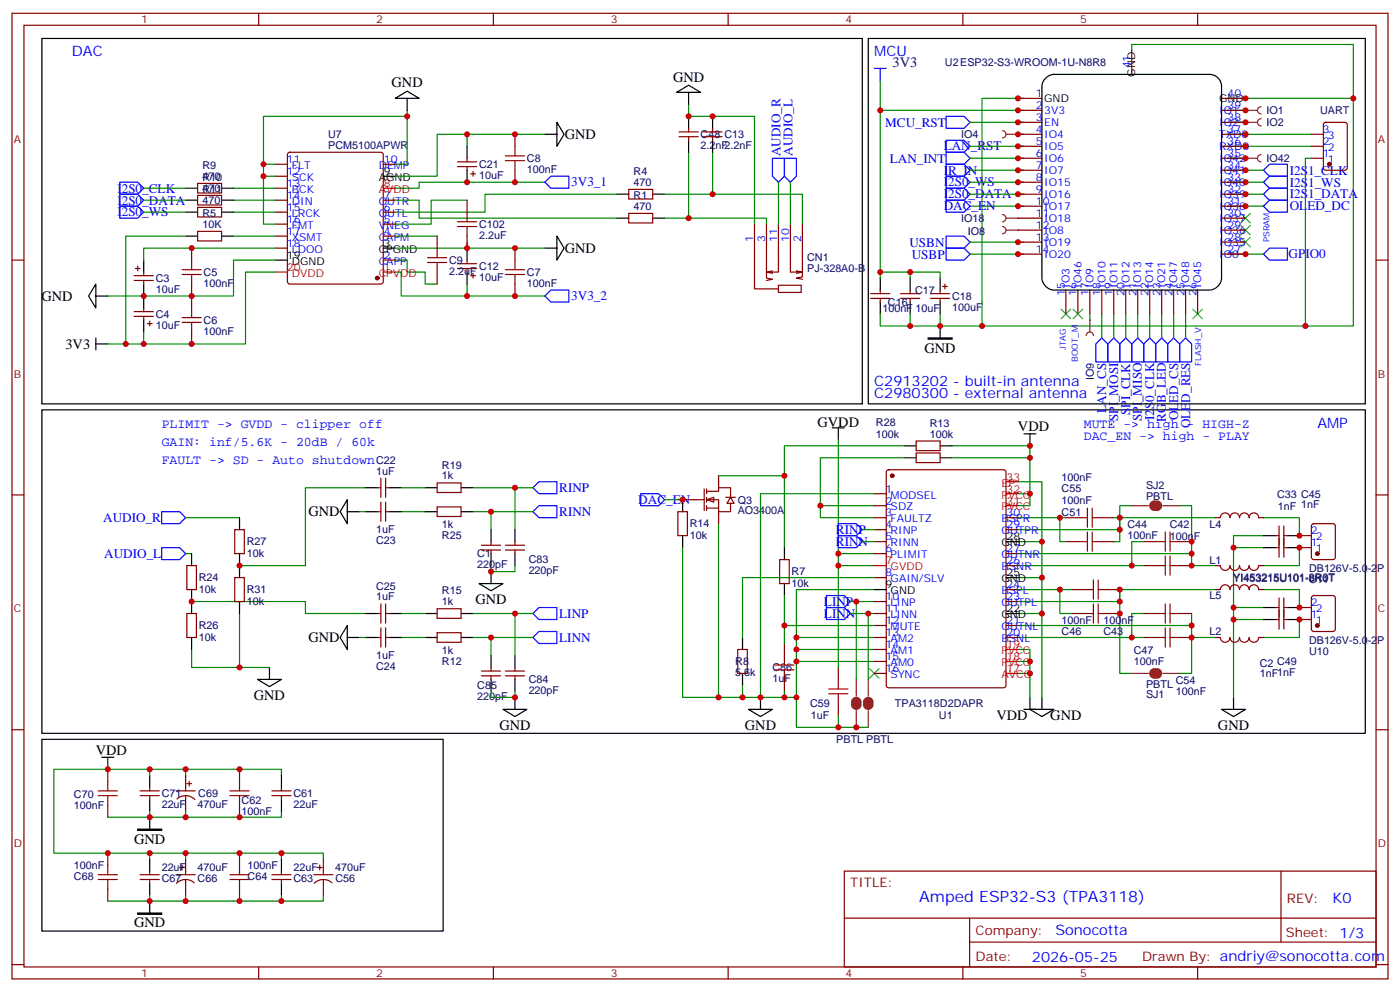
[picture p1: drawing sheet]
<svg xmlns="http://www.w3.org/2000/svg" width="412mm" height="292mm" viewBox="0 0 412 292" stroke-linecap="round" stroke-linejoin="round" font-family="sans-serif">
<g fill="none" stroke="#870000" stroke-width=".35">
<path d="M3.5 3.9h405.4v284.4h-405.4zM7.1 7.4h398.2v277.3h-398.2zM76.2 3.9v3.5M145.3 3.9v3.5M214.5 3.9v3.5M283.6 3.9v3.5M352.8 3.9v3.5M151.7 39.5v3.6M200 38.8h5.7M202.8 37.8v1M207.1 38.8h5.6M209.9 37.8v1"/>
<path d="M58.2 54h7.1v2.8h-7.1zM58.2 57.5h7.1v2.9h-7.1zM81.1 58.9h3.6M81.1 48.4h3.6M81.1 51.9h3.6M81.1 55.4h3.6M84.9 45l.5-.2h26.8l.5 .2 .2 .5v37.4l-.2 .5-.5 .2h-26.8l-.5-.2-.2-.5v-37.4zM112.9 58.9h3.5M112.9 48.4h3.5M134.8 49.1h5.6M134.8 47.7h5.6M137.6 46.6v1.1"/>
<path d="M137.6 49.1v1M137.6 58.9v3.6M138.6 51.2h1.5M139.3 50.5v1.4M151.7 50.1v3.6M185.2 55.8h7.1v2.8h-7.1zM200 40.3h5.7M202.8 40.3v1M207.1 40.3h5.6M209.9 40.3v1M3.5 76.6h3.6M39.9 79.1h1.4"/>
<path d="M40.6 78.4v1.4M56.4 73.1v3.5M58.2 61.1h7.1v2.8h-7.1zM81.1 69.5h3.6M81.1 66h3.6M81.1 62.5h3.6M81.1 73.1h3.6M112.9 76.6h3.5M112.9 69.5h3.5M112.9 66h3.5M112.9 62.5h3.5M128.8 69.5v3.6"/>
<path d="M134.8 79.1h5.6M134.8 77.6h5.6M137.6 69.5v3.6M137.6 76.6v1M137.6 79.1v1M151.7 73.1v3.5M185.2 62.8h7.1v2.9h-7.1zM222.2 66v19.1h7.1M225.8 66v15.9l1.7 .3-1.7 .4M227.5 79.8l-1.7 .3M229.3 66v14.1h-3.5l1.7 .4M232.8 66v14.1h3.6l-1.8-.3"/>
<path d="M236.4 66v15.5l-1.8 .4 1.8 .3M405.3 76.6h3.6M39.5 93.2h5.7M39.5 91.8h5.7M39.5 81.2h5.7M39.5 82.6h5.7M42.3 80.1v1.1M42.3 82.6v1M42.3 90.7v1.1M42.3 93.2v1M43.4 95.3h1.4M44.1 94.6v1.4"/>
<path d="M56.4 83.6v7.1M56.4 97.8v3.5M128.8 80.1v3.5M138.6 81.2h1.5M139.3 80.5v1.4M151.7 83.6v3.6M229.3 84h6.7v2.1h-6.7zM236.4 80.1l-1.8 .4M256.5 86.5h5.6M256.5 87.9h5.6M259.3 85.4v1.1M259.3 87.9v1"/>
<path d="M265.3 86.5h5.6M265.3 87.9h5.6M268.1 85.4v1.1M268.1 87.9v1M274.1 86.5h5.7M274.1 87.9h5.7M276.9 85.4v1.1M276.9 87.9v1M277.6 84.3h1.4M278.3 83.6v1.5M269.9 133.4h7v2.8h-7zM3.5 145.7h3.6"/>
<path d="M314 152.4h3.5M314 159.5h3.5M324.6 152.4h3.5M324.6 159.5h3.5M336.9 159.5h3.5M347.5 159.5h3.5M358.1 152.4h1.4a1.41 1.41 0 0 1 1.4-1.4 1.41 1.41 0 0 1 1.4 1.4 1.41 1.41 0 0 1 1.4-1.4 1.41 1.41 0 0 1 1.4 1.4 1.41 1.41 0 0 1 1.4-1.4 1.41 1.41 0 0 1 1.4 1.4 1.41 1.41 0 0 1 1.5-1.4 1.41 1.41 0 0 1 1.4 1.4h1.4M375.7 157.7h1.1M376.8 154.9v9.2M378.2 154.9v9.2M378.2 157.7h1M382.8 157.7h3.5"/>
<path d="M386.5 154.4l.5-.2h5.6l.7 .4v9.5l-.4 .6-5.9 .1-.7-.5v-9.4zM405.3 145.7h3.6M315.7 173.6h3.6M326.3 173.6h3.5M336.9 166.5h3.5M347.5 166.5h3.5M358.1 173.6h1.4a1.41 1.41 0 0 1 1.4-1.4 1.41 1.41 0 0 1 1.4 1.4 1.41 1.41 0 0 1 1.4-1.4 1.41 1.41 0 0 1 1.4 1.4 1.41 1.41 0 0 1 1.4-1.4 1.41 1.41 0 0 1 1.4 1.4 1.41 1.41 0 0 1 1.5-1.4 1.41 1.41 0 0 1 1.4 1.4h1.4M362.3 166.5a1.41 1.41 0 0 1-1.4 1.5 1.41 1.41 0 0 1-1.4-1.4l-1.4-.1M365.1 166.5a1.41 1.41 0 0 1-1.4 1.5 1.41 1.41 0 0 1-1.4-1.4M367.9 166.5a1.41 1.41 0 0 1-1.4 1.5 1.41 1.41 0 0 1-1.4-1.4M370.8 166.5a1.41 1.41 0 0 1-1.4 1.5 1.41 1.41 0 0 1-1.5-1.4M370.8 166.5h1.4"/>
<path d="M375.7 178.9h1.1M375.7 161.3h1.1M376.8 176.1v9.1M378.2 176.1v9.1M378.2 178.9h1M378.2 161.3h1M382.8 178.9h3.5M382.8 161.3h3.5M386.5 175.6l.5-.2h5.6l.7 .4v9.4l-.4 .7h-5.9l-.7-.4v-9.4zM246.9 196.5v3.6M315.7 180.7h3.6M326.3 180.7h3.5"/>
<path d="M336.9 187.7h3.5M336.9 180.7h3.5M347.5 187.7h3.5M347.5 180.7h3.5M358.1 187.7h1.4a1.41 1.41 0 0 0 1.4 1.4 1.41 1.41 0 0 0 1.4-1.4 1.41 1.41 0 0 0 1.4 1.4 1.41 1.41 0 0 0 1.4-1.4 1.41 1.41 0 0 0 1.4 1.4 1.41 1.41 0 0 0 1.4-1.4 1.41 1.41 0 0 0 1.5 1.4 1.41 1.41 0 0 0 1.4-1.4h1.4M375.7 182.4h1.1M378.2 182.4h1M382.8 182.4h3.5M3.5 214.9h3.6M246.9 207.1v3.5M405.3 214.9h3.6M31.7 226.5v3.5"/>
<path d="M31.7 237.1v3.5M41.3 234.3h5.6M41.3 232.9h5.6M44.1 231.8v1.1M44.1 234.3v1M51.9 232.9h5.6M52.1 235.2a3.8 3.8 0 0 1 5.3 .2M54.7 228.3v4.6M54.7 234.3v4.6M55 230.8h1.4M55.7 230v1.5M70.6 226.5v3.5"/>
<path d="M70.6 237.1v3.5M80.1 234.3h5.6M80.1 232.9h5.6M82.9 231.8v1.1M82.9 234.3v1M31.7 251.2v3.5M41.3 257.6h5.6M41.3 259h5.6M44.1 256.5v1.1M44.1 259v1M51.9 257.6h5.6M52.9 255.4h1.4"/>
<path d="M53.6 254.7v1.5M54.7 253v4.6M54.7 259v4.6M57.2 259.9a3.8 3.8 0 0 0-5.2 .2M70.6 251.2v3.5M80.1 257.6h5.6M80.1 259h5.6M82.9 256.5v1.1M82.9 259v1M92.4 257.6h5.7M93.5 255.4h1.4M94.2 254.7v1.5"/>
<path d="M95.2 253v4.6M95.2 259v4.6M97.8 259.9a3.8 3.8 0 0 0-5.3 .2M248.7 256.5h156.6v28.2h-156.6zM377.3 256.5v20.9M31.7 261.8v3.5M70.6 261.8v3.5M248.7 270.4h156.5M285.6 277.4h119.6M285.6 270.4v14.1M3.5 284h3.6M76.2 284.7v3.6"/>
<path d="M145.3 284.7v3.6M214.5 284.7v3.6M283.6 284.7v3.6M352.8 284.7v3.6M405.3 284h3.6"/>
</g>
<g fill="none" stroke="#000" stroke-width=".35">
<path d="M12.3 11.3h241.7v107.6h-241.7zM116.4 29l3.5-2.2 3.6 2.2zM119.9 29v3.5M160.5 39.5h3.5M164 36l2.2 3.5-2.2 3.6zM199.3 27.2l3.5-2.1 3.6 2.1zM202.8 27.2v3.5M202.8 34.3v3.5M209.9 34.3v3.5M54.7 55.4h3.5M54.7 58.9h3.5M65.3 55.4h3.5"/>
<path d="M65.3 58.9h3.5M112.9 51.9h3.5M137.6 43.1v3.5M137.6 50.1v3.6M181.7 57.2h3.5M192.3 57.2h3.5M202.8 41.3v3.5M209.9 41.3v3.5M42.3 76.6v3.5M54.7 62.5h3.5M65.3 62.5h3.5M81.1 76.6h3.6"/>
<path d="M112.9 73.1h3.5M137.6 73.1v3.5M160.5 73.1h3.5M164 69.5l2.2 3.6-2.2 3.5zM181.7 64.2h3.5M192.3 64.2h3.5M28.2 83.6v7.1l-2.1-3.5zM28.2 99.5v3.5M28.2 87.2h3.5M42.3 83.6v7.1M42.3 94.2v3.6M137.6 80.1v3.5"/>
<path d="M259.3 81.9v3.5M259.3 88.9v3.6M268.1 81.9v3.5M268.1 88.9v3.6M276.9 81.9v3.5M276.9 88.9v3.6M28.2 101.3h3.5M12.3 120.7h389.9v95.2h-389.9zM245.2 126h3.5M246.9 126v3.5M266.3 134.8h3.6M276.9 134.8h3.6"/>
<path d="M301.6 127.7h3.6M303.4 127.7v3.6M372.2 157.7h3.5M379.2 157.7h3.6M372.2 178.9h3.5M372.2 161.3h3.5M379.2 178.9h3.6M379.2 161.3h3.6M372.2 182.4h3.5M379.2 182.4h3.6M12.3 217.7h118.2v56.4h-118.2zM220.5 208.9h7l-3.5 2.1z"/>
<path d="M224 205.4v3.5M301.6 208.9h3.6M303.4 208.9h7l-3.5 2.1zM303.4 205.4v3.5M306.9 205.4v3.5M359.8 208.9h7.1l-3.5 2.1zM363.4 205.4v3.5M30 223h3.5M31.7 223v3.5M44.1 228.3v3.5M44.1 235.3v3.6M82.9 228.3v3.5"/>
<path d="M82.9 235.3v3.6M44.1 240.6v3.6M44.1 253v3.5M82.9 253v3.5M44.1 260v3.6M44.1 265.3v3.6M82.9 260v3.6"/>
</g>
<g fill="none" stroke="#008700" stroke-width=".35">
<path d="M119.9 34.3h-42.3v14.1h3.5M119.9 32.5v15.9h-3.5M137.6 39.5v3.6M160.5 39.5h-31.7v12.4h-12.4M202.8 30.7v3.6h19.4v31.7M42.3 55.4h12.4M42.3 58.9h12.4M68.8 55.4h12.3M68.8 58.9h12.3M77.6 48.4v17.6h3.5M77.6 51.9h3.5M116.4 58.9h7.1v5.3h58.2"/>
<path d="M137.6 58.9h-10.6v7.1h-10.6M160.5 53.7h-37v1.7h-7.1M181.7 57.2h-38.8v5.3h-26.5M202.8 44.8v19.4h-7M209.9 57.2h26.5v8.8M209.9 44.8v12.4h-14.1M229.3 53.7v12.3M232.8 53.7v12.3M42.3 62.5h12.4M68.8 62.5h12.3M81.1 76.6h-12.3v10.6h-37.1M81.1 73.1h-38.8v3.5"/>
<path d="M116.4 76.6h3.5v3.5h5.3v3.5h3.6M116.4 73.1h44.1M116.4 69.5h12.4M137.6 71.3v1.8M202.8 64.2h23v1.8M42.3 97.8v3.5M81.1 80.1h-8.8v21.2h-40.6M116.4 80.1h1.8v7.1h42.3M137.6 83.6v3.6M246.9 129.5v37h10.6M266.3 134.8h-24.6v17.6h15.8M280.5 131.3h22.9v17.6h-3.5"/>
<path d="M280.5 134.8h22.9M211.7 154.2v51.2h22.9v8.8h21.2M241.7 148.9h15.8M299.9 152.4h12.3v7.1h1.8M299.9 159.5h7v10.6M299.9 145.4h3.5M312.2 152.4h1.8M328.1 152.4h1.7M333.4 148.9h-3.6v7.1h-29.9M336.9 159.5h-3.5v7h-33.5M347.5 148.9h3.5v17.6h7.1M358.1 152.4h-28.3v7.1h-1.7"/>
<path d="M372.2 157.7h-8.8v3.6h8.8M372.2 152.4h10.6v5.3M246.9 166.5v30M246.9 163h10.6M257.5 177.1h-5.3v23M257.5 173.6h-22.9v31.8M299.9 163h51.1M299.9 173.6h12.3v7.1h3.5M299.9 170.1h7v10.6M312.2 173.6h3.5M329.8 173.6v3.5h-29.9M333.4 166.5h3.5"/>
<path d="M358.1 173.6h-28.3v24.7h3.6M363.4 161.3v17.6M372.2 178.9h-8.8v3.5h8.8M372.2 173.6h10.6v5.3M382.8 161.3v5.2h-10.6M234.6 194.8h22.9M234.6 191.2h22.9M234.6 187.7h22.9M257.5 180.7h-1.7v19.4M299.9 184.2h51.1M299.9 191.2h3.5v14.2M299.9 180.7h7v24.7"/>
<path d="M299.9 194.8h3.5M299.9 198.3h3.5M333.4 187.7h3.5M336.9 180.7h-3.5v7h-33.5M351 187.7v10.6h-3.5M351 184.2v3.5h7.1M351 180.7v3.5M363.4 182.4v23M382.8 182.4v5.3h-10.6M246.9 210.6v3.6M44.1 226.5v1.8M44.1 238.9v1.7"/>
<path d="M54.7 226.5h28.2v1.8M54.7 228.3v-1.8h-38.8v24.7h28.2v1.8M54.7 238.9v1.7h-23M82.9 238.9v1.7h-28.2M44.1 251.2h10.6v1.8M54.7 251.2h28.2v1.8M82.9 251.2h12.3v1.8M44.1 263.6v1.7h-12.4M54.7 263.6v1.7h-10.6M82.9 263.6v1.7h-28.2M95.2 263.6v1.7h-12.3"/>
</g>
<g fill="#870000" stroke="#870000" stroke-width=".35">
<circle cx="111.1" cy="81.9" r=".53"/>
<circle cx="388.1" cy="184.2" r=".53"/>
<circle cx="388.1" cy="163" r=".53"/>
</g>
<path d="M112.9 55.4h3.5M81.1 80.1h3.6M112.9 80.1h3.5" fill="none" stroke="#f00" stroke-width=".35"/>
<g fill="none" stroke="#a10000" stroke-width=".35">
<path d="M148.9 47.3h5.6M148.9 45.9h5.6M151.7 43.1v2.8M151.7 47.3v2.8M53.6 79.4h5.7M56.4 76.6v2.8M125.9 75.9h5.7M125.9 77.3h5.7M128.8 73.1v2.8M128.8 77.3v2.8M134.8 65.3h5.6M134.8 66.7h5.6"/>
<path d="M137.6 62.5v2.8M137.6 66.7v2.8M148.9 79.4h5.6M151.7 76.6v2.8M53.6 80.8h5.7M53.6 94.9h5.7M53.6 93.5h5.7M56.4 80.8v2.8M56.4 90.7v2.8M56.4 94.9v2.9M148.9 80.8h5.6M151.7 80.8v2.8"/>
<path d="M317.5 152.4h2.8M317.5 159.5h2.8M320.3 149.6v5.7M320.3 156.7v5.6M321.7 152.4h2.9M321.7 149.6v5.7M321.7 156.7v5.6M321.7 159.5h2.9M340.4 159.5h2.9M343.3 156.7v5.6M344.7 156.7v5.6M344.7 159.5h2.8"/>
<path d="M319.3 173.6h2.8M322.1 170.8v5.6M322.1 177.8v5.7M323.5 173.6h2.8M323.5 170.8v5.6M323.5 177.8v5.7M340.4 166.5h2.9M343.3 163.7v5.7M343.3 177.8v5.7M344.7 163.7v5.7M344.7 177.8v5.7M344.7 166.5h2.8"/>
<path d="M319.3 180.7h2.8M323.5 180.7h2.8M340.4 187.7h2.9M340.4 180.7h2.9M343.3 184.9v5.6M344.7 187.7h2.8M344.7 184.9v5.6M344.7 180.7h2.8M244.1 202.9h5.7M244.1 204.3h5.7M246.9 200.1v2.8M246.9 204.3v2.8"/>
<path d="M28.9 234.3h5.7M28.9 232.9h5.7M31.7 230v2.9M31.7 234.3v2.8M67.7 234.3h5.7M67.7 232.9h5.7M70.6 230v2.9M70.6 234.3v2.8M28.9 257.6h5.7M28.9 259h5.7M31.7 254.7v2.9M31.7 259v2.8"/>
<path d="M67.7 257.6h5.7M67.7 259h5.7M70.6 254.7v2.9M70.6 259v2.8"/>
</g>
<path d="M35.3 53.7h5.3l1.7 1.7-1.7 1.8h-5.3zM35.3 57.2h5.3l1.7 1.7-1.7 1.8h-5.3zM160.5 53.7l1.8-1.8h5.3v3.5h-5.3zM227.5 46.6h3.6v5.3l-1.8 1.8-1.8-1.8zM231.1 46.6h3.5v5.3l-1.8 1.8-1.7-1.8zM35.3 60.7h5.3l1.7 1.8-1.7 1.7h-5.3zM160.5 87.2l1.8-1.8h5.3v3.5h-5.3zM188.7 145.4h5.3l1.8 1.7-1.8 1.8h-5.3z" fill="none" stroke="#00f" stroke-width=".35"/>
<path d="M340.1 148.2a.71 .71 0 0 0-.7 .7 .71 .71 0 0 0 .7 .7M340.8 148.2a.71 .71 0 0 1 .7 .7 .71 .71 0 0 1-.7 .7M340.1 197.6a.71 .71 0 0 0-.7 .7 .71 .71 0 0 0 .7 .7M340.8 197.6a.71 .71 0 0 1 .7 .7 .71 .71 0 0 1-.7 .7M251.5 207.5a.71 .71 0 0 0 .7 .7 .71 .71 0 0 0 .7-.7M251.5 206.8a.71 .71 0 0 1 .7-.7 .71 .71 0 0 1 .7 .7M255.1 207.5a.71 .71 0 0 0 .7 .7 .71 .71 0 0 0 .7-.7M255.1 206.8a.71 .71 0 0 1 .7-.7 .71 .71 0 0 1 .7 .7" fill="none" stroke="#8c2424" stroke-width="1.8"/>
<path d="M333.4 148.9h4.9M342.5 148.9h5M333.4 198.3h4.9M342.5 198.3h5M252.2 200.1v4.9M252.2 209.2v5M255.8 200.1v4.9M255.8 209.2v5" fill="none" stroke="#8c2424" stroke-width=".35"/>
<path d="M40.6 244.2h7v.3h-7zM40.6 268.9h7v.3h-7z" fill="#000" stroke="#000" stroke-width=".35"/>
<path d="M256.1 196.9l2.8 2.8M258.9 196.9l-2.8 2.8" fill="none" stroke="#3c3" stroke-width=".35"/>
<g fill="#fff" stroke="#870000" stroke-width=".35">
<path d="M208.1 147.1l2.2-.7v1.4z"/>
<path d="M215.2 146.4l1.1 1.8h-2.2z"/>
</g>
<path d="M269.9 129.9h7v2.8h-7zM201.1 147.1h6.3M207.4 144v6.3M208.1 144.7h3.6v-1.1h3.5v2.8M208.1 147.1h3.6v3.6h3.5v-2.5M208.1 149.6h3.6M208.1 144v1.4M208.1 146.4v1.4M208.1 148.9v1.4M211.7 140.1v3.5M211.7 150.7v3.5M213.8 146.4h2.8" fill="none" stroke="#870000" stroke-width=".35"/>
<path d="M255.8 11.3h146.4v107.6h-146.4zM276.9 96v3.5M266.3 131.3h3.6M276.9 131.3h3.6" fill="none" stroke="#000" stroke-width=".35"/>
<g fill="none" stroke="#008700" stroke-width=".35">
<path d="M333.4 14.9v-1.8h65.2v82.9h-109.3M259.3 23.7v58.2M259.3 32.5h42.3M285.8 36h15.8M301.6 29h-12.3v67h-12.4M361.6 29h37M285.8 50.1h15.8M285.8 46.6h15.8M285.8 53.7h15.8M285.8 43.1h15.8M285.8 57.2h15.8M285.8 60.7h15.8"/>
<path d="M285.8 74.8h15.8M285.8 71.3h15.8M361.6 74.8h10.6M259.3 92.5v3.5h8.8M259.3 80.1h8.8v1.8M268.1 92.5v3.5h8.8v-3.5M268.1 80.1h8.8v1.8M324.6 92.5v7M328.1 92.5v7M331.6 92.5v7M335.1 92.5v7M338.7 92.5v7"/>
<path d="M266.3 131.3h-35.2v8.8M195.8 147.1h5.3M211.7 140.1h19.4v21.2M299.9 141.9h7v17.6"/>
</g>
<g fill="none" stroke="#00f" stroke-width=".35">
<path d="M257.5 20.1h3.6M259.3 20.1v3.6M278.7 34.3h5.3l1.8 1.7-1.8 1.8h-5.3zM278.7 48.4h5.3l1.8 1.7-1.8 1.8h-5.3zM278.7 44.8h5.3l1.8 1.8-1.8 1.8h-5.3zM278.7 51.9h5.3l1.8 1.8-1.8 1.7h-5.3zM278.7 41.3h5.3l1.8 1.8-1.8 1.7h-5.3zM278.7 55.4h5.3l1.8 1.8-1.8 1.7h-5.3zM372.2 57.2l1.7-1.8h5.3v3.5h-5.3zM372.2 50.1l1.7-1.7h5.3v3.5h-5.3zM373.9 51.9h5.3v3.5h-5.3l-1.7-1.7zM278.7 73.1h5.3l1.8 1.7-1.8 1.8h-5.3z"/>
<path d="M278.7 69.5h5.3l1.8 1.8-1.8 1.8h-5.3zM372.2 74.8l1.7-1.7h5.3v3.5h-5.3zM324.6 99.5l1.7 1.8v5.3h-3.5v-5.3zM331.6 99.5l1.8 1.8v5.3h-3.6v-5.3zM338.7 99.5l1.7 1.8v5.3h-3.5v-5.3zM342.2 99.5l1.8 1.8v5.3h-3.6v-5.3zM326.3 101.3l1.8-1.8 1.7 1.8v5.3h-3.5zM333.4 101.3l1.7-1.8 1.8 1.8v5.3h-3.5z"/>
</g>
<path d="M273.4 99.5h7.1v.4h-7.1z" fill="#000" stroke="#000" stroke-width=".35"/>
<path d="M366.9 32.5h3.5M371.5 31.4a1.06 1.06 0 0 0-1.1 1.1 1.06 1.06 0 0 0 1.1 1" fill="none" stroke="#8c2424" stroke-width=".35"/>
<circle cx="366.9" cy="32.5" r=".18" fill="#8c2424"/>
<path d="M366.9 36h3.5M371.5 35a1.06 1.06 0 0 0-1.1 1 1.06 1.06 0 0 0 1.1 1.1" fill="none" stroke="#8c2424" stroke-width=".35"/>
<circle cx="366.9" cy="36" r=".18" fill="#8c2424"/>
<path d="M295.3 38.5a1.06 1.06 0 0 1 1 1 1.06 1.06 0 0 1-1 1.1M296.3 39.5h3.6" fill="none" stroke="#8c2424" stroke-width=".35"/>
<circle cx="299.9" cy="39.5" r=".18" fill="#8c2424"/>
<path d="M366.9 46.6h3.5M371.5 45.5a1.06 1.06 0 0 0-1.1 1.1 1.06 1.06 0 0 0 1.1 1.1" fill="none" stroke="#8c2424" stroke-width=".35"/>
<circle cx="366.9" cy="46.6" r=".18" fill="#8c2424"/>
<g fill="none" stroke="#008700" stroke-width=".35">
<path d="M299.9 39.5h1.7M361.6 39.5h24.7M361.6 36h5.3M361.6 32.5h5.3M361.6 43.1h24.7M361.6 57.2h10.6M361.6 53.7h10.6M361.6 50.1h10.6M361.6 46.6h5.3M361.6 60.7h10.6M342.2 92.5v7M345.7 92.5v7"/>
<path d="M349.2 92.5v7"/>
</g>
<path d="M365.5 69.9l2.8 2.8M365.5 66.4l2.8 2.8M365.5 62.8l2.8 2.9M368.3 69.9l-2.8 2.8M368.3 66.4l-2.8 2.8M368.3 62.8l-2.8 2.9M312.6 91.1l2.8 2.8M315.4 91.1l-2.8 2.8M316.1 91.1l2.8 2.8M318.9 91.1l-2.8 2.8M351.4 91.1l2.8 2.8M354.2 91.1l-2.8 2.8" fill="none" stroke="#3c3" stroke-width=".35"/>
<path d="M278.7 58.9h5.3l1.8 1.8-1.8 1.8h-5.3zM373.9 58.9h5.3v3.6h-5.3l-1.7-1.8zM345.7 99.5l1.8 1.8v5.3h-3.5v-5.3zM349.2 99.5l1.8 1.8v5.3h-3.5v-5.3z" fill="none" stroke="#00f" stroke-width=".35"/>
<path d="M295.3 63.2a1.06 1.06 0 0 1 1 1 1.06 1.06 0 0 1-1 1.1M296.3 64.2h3.6" fill="none" stroke="#8c2424" stroke-width=".35"/>
<circle cx="299.9" cy="64.2" r=".18" fill="#8c2424"/>
<path d="M320 98.8a1.06 1.06 0 0 1 1-1 1.06 1.06 0 0 1 1.1 1M321 94.2v3.6" fill="none" stroke="#8c2424" stroke-width=".35"/>
<circle cx="321" cy="94.2" r=".18" fill="#8c2424"/>
<path d="M295.3 66.7a1.06 1.06 0 0 1 1 1.1 1.06 1.06 0 0 1-1 1M296.3 67.8h3.6" fill="none" stroke="#8c2424" stroke-width=".35"/>
<circle cx="299.9" cy="67.8" r=".18" fill="#8c2424"/>
<g fill="none" stroke="#000" stroke-width=".35">
<path d="M308.1 22.9a3.6 3.6 0 0 1 2.3-1h45.9a3.5 3.5 0 0 1 3.5 3.5v56.5a3.8 3.8 0 0 1-3.5 3.5h-45.9a3.8 3.8 0 0 1-3.5-3.5v-56.5a3.5 3.5 0 0 1 1.2-2.5zM54.7 69.5h3.5M65.3 69.5h3.5M70.6 152.4v3.6M102.3 147.1v7.1l-2.1-3.5zM102.3 150.7h3.5M107.6 150.7h3.5M107.6 143.6h3.5M114.7 150.7h3.5M114.7 143.6h3.5M125.2 150.7h3.6M125.2 143.6h3.6"/>
<path d="M135.8 150.7h3.5M135.8 143.6h3.5M144.6 156v3.5M151.7 156v3.5M201.1 147.1v3.6M201.1 157.7v3.6M296.3 159.5h3.6M56.4 163v3.5M56.4 173.6v7.1M70.6 163v7.1M70.6 177.1v3.6M141.1 171.8h7.1l-3.6 2.2z"/>
<path d="M144.6 163v3.5M144.6 168.3v3.5M151.7 163v3.5M231.1 161.3v3.5M231.1 171.8v3.6M257.5 173.6h3.6M296.3 170.1h3.6M56.4 187.7v3.5M79.4 196.5v3.6M102.3 184.2v7l-2.1-3.5zM102.3 187.7h3.5M107.6 180.7h3.5"/>
<path d="M107.6 187.7h3.5M114.7 180.7h3.5M114.7 187.7h3.5M125.2 180.7h3.6M125.2 187.7h3.6M135.8 180.7h3.5M135.8 187.7h3.5M144.6 193v3.5M151.7 193v3.5M218.7 187.7v3.5M218.7 198.3v3.5M296.3 180.7h3.6"/>
<path d="M75.8 200.1h7.1l-3.5 2.1zM144.6 200.1v3.5M148.2 208.9h7l-3.5 2.1zM151.7 200.1v3.5M151.7 205.4v3.5"/>
</g>
<g fill="none" stroke="#870000" stroke-width=".35">
<path d="M333.4 14.9v7M299.9 39.5h7M299.9 36h7M299.9 32.5h7M299.9 29h7M359.8 39.5h7.1M359.8 36h7.1M359.8 32.5h7.1M359.8 29h7.1M386.3 39.5h3.5M390.1 36.2l.4-.2h5.7l.6 .4 .1 13-.5 .7h-5.9l-.6-.4-.1-13zM299.9 46.6h7"/>
<path d="M299.9 43.1h7M299.9 57.2h7M299.9 53.7h7M299.9 50.1h7M359.8 46.6h7.1M359.8 43.1h7.1M359.8 57.2h7.1M359.8 53.7h7.1M359.8 50.1h7.1M386.3 46.6h3.5M386.3 43.1h3.5M58.2 68.1h7.1v2.8h-7.1z"/>
<path d="M299.9 74.8h7M299.9 71.3h7M299.9 67.8h7M299.9 64.2h7M299.9 60.7h7M359.8 74.8h7.1M359.8 71.3h7.1M359.8 67.8h7.1M359.8 64.2h7.1M359.8 60.7h7.1M314 85.4v7.1M317.5 85.4v7.1"/>
<path d="M321 85.4v7.1M324.6 85.4v7.1M328.1 85.4v7.1M331.6 85.4v7.1M335.1 85.4v7.1M338.7 85.4v7.1M342.2 85.4v7.1M345.7 85.4v7.1M349.2 85.4v7.1M352.8 85.4v7.1M261.3 138.5l.5-.2h33.8l.7 .5v63l-.4 .7h-34.1l-.7-.4v-63.1zM69.1 156h2.9v7h-2.9z"/>
<path d="M111.1 143.6h1.1M111.1 150.7h1.1M112.2 140.8v5.6M112.2 147.8v5.7M113.6 140.8v5.6M113.6 147.8v5.7M113.6 143.6h1.1M113.6 150.7h1.1M128.8 142.2h7v2.8h-7zM128.8 149.3h7v2.8h-7zM144.6 159.5v1M151.7 159.5v1"/>
<path d="M199.7 150.7h2.8v7h-2.8zM257.5 145.4h3.6M257.5 148.9h3.6M257.5 152.4h3.6M257.5 156h3.6M257.5 159.5h3.6M296.3 152.4h3.6M296.3 156h3.6M55 166.5h2.9v7.1h-2.9zM69.1 170.1h2.9v7h-2.9zM112.2 177.8v5.7M113.6 177.8v5.7"/>
<path d="M128.8 179.2h7v2.9h-7zM141.8 162h5.7M141.8 160.5h5.7M144.6 162v1M148.9 162h5.6M148.9 160.5h5.6M151.7 162v1M229.7 164.8h2.8v7h-2.8zM257.5 163h3.6M257.5 170.1h3.6M257.5 177.1h3.6M296.3 163h3.6"/>
<path d="M296.3 177.1h3.6M296.3 173.6h3.6M296.3 166.5h3.6M55 180.7h2.9v7h-2.9zM111.1 180.7h1.1M111.1 187.7h1.1M112.2 184.9v5.6M113.6 180.7h1.1M113.6 187.7h1.1M113.6 184.9v5.6M128.8 186.3h7v2.8h-7zM141.8 199h5.7"/>
<path d="M141.8 197.6h5.7M144.6 196.5v1.1M144.6 199v1.1M148.9 199h5.6M148.9 197.6h5.6M151.7 196.5v1.1M151.7 199v1.1M217.3 191.2h2.8v7.1h-2.8zM231.1 189.5v3.5M257.5 180.7h3.6M257.5 184.2h3.6M257.5 187.7h3.6"/>
<path d="M257.5 191.2h3.6M257.5 194.8h3.6M257.5 198.3h3.6M296.3 184.2h3.6M296.3 187.7h3.6M231.1 200.1v3.5"/>
</g>
<g fill="none" stroke="#008700" stroke-width=".35">
<path d="M386.3 46.6h-1.8v49.4M54.7 69.5h-17.7v31.8M68.8 69.5h12.3M321 92.5v1.7M54.7 152.4h15.9M105.8 150.7h1.8M107.6 143.6h-17.6v22.9h-19.4M118.2 150.7h7M118.2 143.6h7M139.3 143.6h12.4v12.4M139.3 150.7h5.3v5.3M144.6 150.7h12.4"/>
<path d="M151.7 143.6h5.3M254 156h3.5M254 159.5h3.5M257.5 145.4h-33.5v60M54.7 163h1.7M56.4 177.1h33.6v3.6h17.6M144.6 166.5v1.8h7.1v-1.8M201.1 161.3v44.1h10.6M231.1 175.4v14.1M250.5 177.1h1.7M257.5 170.1h-38.8v17.6M56.4 191.2v5.3h23"/>
<path d="M70.6 180.7v15.8M105.8 187.7h1.8M118.2 180.7h7M118.2 187.7h7M139.3 187.7h5.3v5.3M139.3 180.7h12.4v12.3M144.6 187.7h12.4M151.7 180.7h5.3M231.1 184.2h26.4M250.5 180.7h5.3M144.6 203.6v1.8h7.1v-1.8M218.7 201.8v3.6"/>
<path d="M231.1 203.6v1.8"/>
</g>
<g fill="#870000" stroke="#870000" stroke-width=".35">
<circle cx="391.6" cy="48.4" r=".53"/>
<circle cx="262.8" cy="140.1" r=".53"/>
</g>
<path d="M296.3 148.9h3.6M296.3 145.4h3.6M296.3 141.9h3.6M257.5 166.5h3.6M296.3 198.3h3.6M296.3 194.8h3.6M296.3 191.2h3.6" fill="none" stroke="#f00" stroke-width=".35"/>
<path d="M47.6 150.7h5.3l1.8 1.7-1.8 1.8h-5.3zM158.7 141.9h5.3v3.5h-5.3l-1.7-1.8zM158.7 148.9h5.3v3.5h-5.3l-1.7-1.7zM246.9 154.2h5.3l1.8 1.8-1.8 1.7h-5.3zM246.9 157.7h5.3l1.8 1.8-1.8 1.8h-5.3zM47.6 161.3h5.3l1.8 1.7-1.8 1.8h-5.3zM158.7 178.9h5.3v3.5h-5.3l-1.7-1.7zM243.4 175.4h5.3l1.8 1.7-1.8 1.8h-5.3zM243.4 178.9h5.3l1.8 1.8-1.8 1.7h-5.3zM158.7 185.9h5.3v3.6h-5.3l-1.7-1.8z" fill="none" stroke="#00f" stroke-width=".35"/>
<path d="M228.2 195.8h5.7M228.2 197.2h5.7M231.1 193v2.8M231.1 197.2v2.9" fill="none" stroke="#a10000" stroke-width=".35"/>
<g fill="#c00">
<circle cx="151.7" cy="39.5" r=".88"/>
<circle cx="151.7" cy="53.7" r=".88"/>
<circle cx="151.7" cy="73.1" r=".88"/>
<circle cx="151.7" cy="87.2" r=".88"/>
<circle cx="137.6" cy="39.5" r=".88"/>
<circle cx="137.6" cy="87.2" r=".88"/>
<circle cx="137.6" cy="53.7" r=".88"/>
<circle cx="42.3" cy="101.3" r=".88"/>
<circle cx="56.4" cy="101.3" r=".88"/>
<circle cx="56.4" cy="73.1" r=".88"/>
<circle cx="56.4" cy="87.2" r=".88"/>
<circle cx="77.6" cy="48.4" r=".88"/>
<circle cx="77.6" cy="51.9" r=".88"/>
<circle cx="119.9" cy="34.3" r=".88"/>
<circle cx="137.6" cy="73.1" r=".88"/>
<circle cx="42.3" cy="87.2" r=".88"/>
<circle cx="202.8" cy="64.2" r=".88"/>
<circle cx="209.9" cy="57.2" r=".88"/>
<circle cx="329.8" cy="180.7" r=".88"/>
<circle cx="329.8" cy="156" r=".88"/>
<circle cx="224" cy="205.4" r=".88"/>
<circle cx="363.4" cy="182.4" r=".88"/>
<circle cx="363.4" cy="178.9" r=".88"/>
<circle cx="351" cy="187.7" r=".88"/>
<circle cx="351" cy="184.2" r=".88"/>
<circle cx="329.8" cy="177.1" r=".88"/>
<circle cx="382.8" cy="161.3" r=".88"/>
<circle cx="382.8" cy="182.4" r=".88"/>
<circle cx="382.8" cy="178.9" r=".88"/>
<circle cx="54.7" cy="265.3" r=".88"/>
<circle cx="44.1" cy="265.3" r=".88"/>
<circle cx="54.7" cy="251.2" r=".88"/>
<circle cx="44.1" cy="251.2" r=".88"/>
<circle cx="31.8" cy="251.2" r=".88"/>
<circle cx="54.7" cy="240.6" r=".88"/>
<circle cx="54.7" cy="226.5" r=".88"/>
<circle cx="31.8" cy="226.5" r=".88"/>
<circle cx="44.1" cy="226.5" r=".88"/>
<circle cx="44.1" cy="240.6" r=".88"/>
<circle cx="202.8" cy="34.3" r=".88"/>
<circle cx="209.9" cy="34.3" r=".88"/>
<circle cx="70.6" cy="251.2" r=".88"/>
<circle cx="70.6" cy="265.3" r=".88"/>
<circle cx="70.6" cy="240.6" r=".88"/>
<circle cx="70.6" cy="226.5" r=".88"/>
<circle cx="82.9" cy="251.2" r=".88"/>
<circle cx="82.9" cy="265.3" r=".88"/>
<circle cx="303.4" cy="194.8" r=".88"/>
<circle cx="303.4" cy="198.3" r=".88"/>
<circle cx="306.9" cy="180.7" r=".88"/>
<circle cx="306.9" cy="170.1" r=".88"/>
<circle cx="312.2" cy="173.6" r=".88"/>
<circle cx="333.4" cy="187.7" r=".88"/>
<circle cx="329.8" cy="152.4" r=".88"/>
<circle cx="312.2" cy="152.4" r=".88"/>
<circle cx="351" cy="159.5" r=".88"/>
<circle cx="351" cy="163" r=".88"/>
<circle cx="382.8" cy="157.7" r=".88"/>
<circle cx="351" cy="166.5" r=".88"/>
<circle cx="333.4" cy="166.5" r=".88"/>
<circle cx="329.8" cy="173.6" r=".88"/>
<circle cx="252.2" cy="214.2" r=".88"/>
<circle cx="234.6" cy="205.4" r=".88"/>
<circle cx="234.6" cy="194.8" r=".88"/>
<circle cx="234.6" cy="191.2" r=".88"/>
<circle cx="234.6" cy="187.7" r=".88"/>
<circle cx="246.9" cy="214.2" r=".88"/>
<circle cx="246.9" cy="166.5" r=".88"/>
<circle cx="246.9" cy="163" r=".88"/>
<circle cx="303.4" cy="145.4" r=".88"/>
<circle cx="303.4" cy="134.8" r=".88"/>
<circle cx="241.7" cy="148.9" r=".88"/>
<circle cx="303.4" cy="131.3" r=".88"/>
<circle cx="306.9" cy="159.5" r=".88"/>
<circle cx="363.4" cy="161.3" r=".88"/>
<circle cx="259.3" cy="80.1" r=".88"/>
<circle cx="268.1" cy="80.1" r=".88"/>
<circle cx="259.3" cy="32.5" r=".88"/>
<circle cx="398.6" cy="29" r=".88"/>
<circle cx="289.3" cy="96" r=".88"/>
<circle cx="276.9" cy="96" r=".88"/>
<circle cx="268.1" cy="96" r=".88"/>
<circle cx="37" cy="101.3" r=".88"/>
<circle cx="384.5" cy="96" r=".88"/>
<circle cx="299.9" cy="74.8" r=".88"/>
<circle cx="299.9" cy="71.3" r=".88"/>
<circle cx="299.9" cy="60.7" r=".88"/>
<circle cx="299.9" cy="57.2" r=".88"/>
<circle cx="299.9" cy="53.7" r=".88"/>
<circle cx="299.9" cy="50.1" r=".88"/>
<circle cx="299.9" cy="46.6" r=".88"/>
<circle cx="299.9" cy="43.1" r=".88"/>
<circle cx="299.9" cy="39.5" r=".88"/>
<circle cx="299.9" cy="36" r=".88"/>
<circle cx="299.9" cy="32.5" r=".88"/>
<circle cx="299.9" cy="29" r=".88"/>
<circle cx="366.9" cy="74.8" r=".88"/>
<circle cx="366.9" cy="60.7" r=".88"/>
<circle cx="366.9" cy="43.1" r=".88"/>
<circle cx="366.9" cy="39.5" r=".88"/>
<circle cx="366.9" cy="29" r=".88"/>
<circle cx="366.9" cy="50.1" r=".88"/>
<circle cx="366.9" cy="53.7" r=".88"/>
<circle cx="366.9" cy="57.2" r=".88"/>
<circle cx="201.1" cy="147.1" r=".88"/>
<circle cx="211.7" cy="205.4" r=".88"/>
<circle cx="231.1" cy="205.4" r=".88"/>
<circle cx="231.1" cy="140.1" r=".88"/>
<circle cx="218.7" cy="205.4" r=".88"/>
<circle cx="70.6" cy="196.5" r=".88"/>
<circle cx="144.6" cy="168.3" r=".88"/>
<circle cx="151.7" cy="143.6" r=".88"/>
<circle cx="144.6" cy="150.7" r=".88"/>
<circle cx="151.7" cy="180.7" r=".88"/>
<circle cx="144.6" cy="187.7" r=".88"/>
<circle cx="151.7" cy="205.4" r=".88"/>
<circle cx="56.4" cy="177.1" r=".88"/>
<circle cx="70.6" cy="166.5" r=".88"/>
<circle cx="252.2" cy="177.1" r=".88"/>
<circle cx="255.8" cy="180.7" r=".88"/>
<circle cx="231.1" cy="184.2" r=".88"/>
<circle cx="366.9" cy="32.5" r=".88"/>
<circle cx="366.9" cy="36" r=".88"/>
<circle cx="366.9" cy="46.6" r=".88"/>
</g>
<text font-size="4.6" fill="#00f" x="270.8" y="265.5">Amped ESP32-S3 (TPA3118)</text>
<g font-size="4.2" fill="#00f">
<text x="21.2" y="16.6">DAC</text>
<text x="257.5" y="16.6">MCU</text>
<text x="257.5" y="113.6">C2913202 - built-in antenna</text>
<text x="257.5" y="117.2">C2980300 - external antenna</text>
<text x="388.1" y="126">AMP</text>
<text x="392.5" y="265.8">K0</text>
<text x="310.9" y="275.3">Sonocotta</text>
<text x="304" y="283.1">2026-05-25</text>
</g>
<text font-size="4.2" fill="#000080" x="262.9" y="19.9">3V3</text>
<g font-size="4.2">
<text x="115.4" y="25.7">GND</text>
<text x="198.3" y="24">GND</text>
<text x="166.3" y="41">GND</text>
<text x="166.3" y="74.5">GND</text>
<text x="12.2" y="88.6">GND</text>
<text x="19.3" y="102.7">3V3</text>
<text x="272.3" y="103.8">GND</text>
<text x="240.8" y="125.6">GVDD</text>
<text x="299.9" y="127">VDD</text>
<text x="90.8" y="152.1">GND</text>
<text x="140.1" y="177.9">GND</text>
<text x="90.8" y="189.1">GND</text>
<text x="74.8" y="206.2">GND</text>
<text x="147.1" y="214.9">GND</text>
<text x="219.4" y="215">GND</text>
<text x="293.5" y="212.1">VDD</text>
<text x="309.4" y="212.1">GND</text>
<text x="358.8" y="215">GND</text>
<text x="28.2" y="222.3">VDD</text>
<text x="39.5" y="248.4">GND</text>
<text x="39.5" y="273.1">GND</text>
</g>
<g font-size="3.9" fill="#00f">
<text x="260.8" y="37.3">MCU_RST</text>
<text x="229.9" y="46" transform="rotate(-90 229.9 46)">AUDIO_R</text>
<text x="233.4" y="45.9" transform="rotate(-90 233.4 45.9)">AUDIO_L</text>
<text x="262.1" y="47.9">LAN_INT</text>
<text x="278" y="44.3">LAN_RST</text>
<text x="278" y="51.4">IR_IN</text>
<text x="379.9" y="51.4">I2S1_CLK</text>
<text x="34.6" y="56.7">I2S0_CLK</text>
<text x="168.3" y="54.9">3V3_1</text>
<text x="278" y="54.9">I2S0_WS</text>
<text x="278" y="58.4">I2S0_DATA</text>
<text x="379.9" y="58.4">I2S1_DATA</text>
<text x="379.9" y="54.9">I2S1_WS</text>
<text x="34.6" y="63.7">I2S0_WS</text>
<text x="34.6" y="60.2">I2S0_DATA</text>
<text x="278" y="62">DAC_EN</text>
<text x="379.9" y="61.9">OLED_DC</text>
<text x="267.9" y="72.7">USBN</text>
<text x="268.6" y="76.2">USBP</text>
<text x="379.6" y="76.1">GPIO0</text>
<text x="168.3" y="88.3">3V3_2</text>
<text x="47.6" y="126">PLIMIT -&gt; GVDD - clipper off</text>
<text x="319.3" y="126">MUTE -&gt; high - HIGH-Z</text>
<text x="325.8" y="121.5" transform="rotate(-90 325.8 121.5)">LAN_CS</text>
<text x="329.4" y="124" transform="rotate(-90 329.4 124)">SPI_MOSI</text>
<text x="332.9" y="122.2" transform="rotate(-90 332.9 122.2)">SPI_CLK</text>
<text x="336.3" y="124" transform="rotate(-90 336.3 124)">SPI_MISO</text>
<text x="339.9" y="123.8" transform="rotate(-90 339.9 123.8)">I2S0_CLK</text>
<text x="343.4" y="124.2" transform="rotate(-90 343.4 124.2)">RGB_LED</text>
<text x="347" y="123.8" transform="rotate(-90 347 123.8)">OLED_CS</text>
<text x="47.6" y="131.3">GAIN: inf/5.6K - 20dB / 60k</text>
<text x="319.3" y="129.5">DAC_EN -&gt; high - PLAY</text>
<text x="350.6" y="126.1" transform="rotate(-90 350.6 126.1)">OLED_RES</text>
<text x="47.6" y="136.6">FAULT -&gt; SD - Auto shutdown</text>
<text x="164.7" y="144.9">RINP</text>
<text x="188" y="148.4">DAC_EN</text>
<text x="30.4" y="153.7">AUDIO_R</text>
<text x="164.7" y="152">RINN</text>
<text x="246.2" y="157.3">RINP</text>
<text x="246.2" y="160.8">RINN</text>
<text x="30.7" y="164.3">AUDIO_L</text>
<text x="242.7" y="178.4">LINP</text>
<text x="164.7" y="182">LINP</text>
<text x="242.7" y="182">LINN</text>
<text x="164.7" y="189">LINN</text>
</g>
<g font-size="3.9" fill="#800">
<text x="250.5" y="261.1">TITLE:</text>
<text x="379.1" y="265.8">REV:</text>
<text x="287.4" y="275.3">Company:</text>
<text x="378.7" y="275.9">Sheet: 1/3</text>
<text x="287.4" y="283">Date:</text>
<text x="336.4" y="283.1">Drawn By: andriy@sonocotta.com</text>
</g>
<g font-size="3.2" fill="#800">
<text x="41.6" y="6.9">1</text>
<text x="110.8" y="6.9">2</text>
<text x="179.9" y="6.9">3</text>
<text x="249.1" y="6.9">4</text>
<text x="318.2" y="6.9">5</text>
<text x="4.1" y="42">A</text>
<text x="405.9" y="42">A</text>
<text x="4.1" y="111.2">B</text>
<text x="405.9" y="111.2">B</text>
<text x="4.1" y="180.3">C</text>
<text x="405.9" y="180.3">C</text>
<text x="4.1" y="249.4">D</text>
<text x="405.9" y="249.4">D</text>
<text x="41.6" y="287.7">1</text>
<text x="110.8" y="287.7">2</text>
<text x="179.9" y="287.7">3</text>
<text x="249.1" y="287.7">4</text>
<text x="318.2" y="287.7">5</text>
</g>
<g font-size="3.2" fill="#000080">
<text x="278.4" y="19.6">U2ESP32-S3-WROOM-1U-N8R8</text>
<text x="373.1" y="33.7">IO1</text>
<text x="388.9" y="33.6">UART</text>
<text x="96.7" y="40.6">U7</text>
<text x="206.4" y="40.7">C48 C13</text>
<text x="283.1" y="40.7">IO4</text>
<text x="373.1" y="37.2">IO2</text>
<text x="96.7" y="43.8">PCM5100APWR</text>
<text x="155.2" y="47.8">C8</text>
<text x="206.4" y="43.9">2.2nF2.2nF</text>
<text x="373.1" y="47.8">IO42</text>
<text x="59.6" y="53">470</text>
<text x="59.6" y="49.8">R9</text>
<text x="59.6" y="53.4">R10</text>
<text x="141.1" y="52.8">10uF</text>
<text x="141.1" y="49.5">C21</text>
<text x="155.2" y="51">100nF</text>
<text x="186.6" y="51.5">R4</text>
<text x="59.6" y="56.5">470</text>
<text x="59.6" y="56.9">R11</text>
<text x="186.6" y="58.5">R1</text>
<text x="186.6" y="54.7">470</text>
<text x="59.6" y="63.9">R5</text>
<text x="59.6" y="60">470</text>
<text x="186.6" y="61.8">470</text>
<text x="283.1" y="65.4">IO18</text>
<text x="59.6" y="67.1">10K</text>
<text x="141.1" y="70.4">2.2uF</text>
<text x="141.1" y="67.2">C102</text>
<text x="285.1" y="69.2">IO8</text>
<text x="132.3" y="77.7">C9</text>
<text x="237.8" y="76.9">CN1</text>
<text x="45.9" y="83.1">C3</text>
<text x="60" y="81.3">C5</text>
<text x="132.3" y="81">2.2uF</text>
<text x="141.1" y="82.8">10uF</text>
<text x="141.1" y="79.5">C12</text>
<text x="155.2" y="81.3">C7</text>
<text x="237.8" y="80">PJ-328A0-B</text>
<text x="45.9" y="86.3">10uF</text>
<text x="60" y="84.5">100nF</text>
<text x="155.2" y="84.5">100nF</text>
<text x="269.5" y="86.6">C17</text>
<text x="280.5" y="88.3">C18</text>
<text x="45.9" y="93.6">C4</text>
<text x="60" y="95.4">C6</text>
<text x="259.9" y="91.8">100nF</text>
<text x="261.6" y="90.1">C16</text>
<text x="269.6" y="91.8">10uF</text>
<text x="280.5" y="91.5">100uF</text>
<text x="45.9" y="96.9">10uF</text>
<text x="60" y="98.6">100nF</text>
<text x="322.2" y="111.9" transform="rotate(-90 322.2 111.9)">IO9</text>
<text x="258" y="125.4">R28</text>
<text x="273.9" y="125.7">R13</text>
<text x="258" y="128.9">100k</text>
<text x="273.9" y="128.9">100k</text>
<text x="110.8" y="136.6">C22</text>
<text x="130.2" y="138">R19</text>
<text x="110.8" y="139.7">1uF</text>
<text x="130.2" y="141.1">1k</text>
<text x="312.7" y="141.5">100nF</text>
<text x="217.3" y="148.3">Q3</text>
<text x="312.7" y="144.8">C55</text>
<text x="312.7" y="148.6">100nF</text>
<text x="337.6" y="147.1">PBTL</text>
<text x="337.6" y="144">SJ2</text>
<text x="376.2" y="146.5">C33 C45</text>
<text x="130.2" y="155.6">1k</text>
<text x="203.2" y="155.3">R14</text>
<text x="217.3" y="151.5">AO3400A</text>
<text x="312.7" y="151.8">C51</text>
<text x="332.1" y="155.3">C44</text>
<text x="344.6" y="155.6">C42</text>
<text x="356.2" y="155.3">L4</text>
<text x="376.4" y="150">1nF 1nF</text>
<text x="72.7" y="160.6">R27</text>
<text x="110.8" y="157">1uF</text>
<text x="110.8" y="160.2">C23</text>
<text x="130.2" y="158.8">R25</text>
<text x="203.2" y="158.6">10k</text>
<text x="332.1" y="158.6">100nF</text>
<text x="344.6" y="158.9">100nF</text>
<text x="72.7" y="163.9">10k</text>
<text x="140.6" y="167.3">220pF</text>
<text x="140.6" y="164.1">C1</text>
<text x="155.7" y="165.9">C83</text>
<text x="356.2" y="165.9">L1</text>
<text x="58.6" y="171.2">R24</text>
<text x="110.8" y="173.6">C25</text>
<text x="155.7" y="169.1">220pF</text>
<text x="233.2" y="172.7">10k</text>
<text x="233.2" y="169.4">R7</text>
<text x="363.3" y="171.1">YI453215U101-8R0T</text>
<text x="385.6" y="168.5">DB126V-5.0-2P</text>
<text x="385.6" y="171.6">U11</text>
<text x="58.6" y="174.5">10k</text>
<text x="72.7" y="178">10k</text>
<text x="72.7" y="174.7">R31</text>
<text x="110.8" y="176.8">1uF</text>
<text x="130.2" y="178.2">1k</text>
<text x="130.2" y="175">R15</text>
<text x="356.2" y="176.5">L5</text>
<text x="58.6" y="185.3">R26</text>
<text x="312.7" y="183.8">100nF</text>
<text x="325.1" y="183.8">100nF</text>
<text x="58.6" y="188.6">10k</text>
<text x="312.7" y="187.1">C46</text>
<text x="325.1" y="187.1">C43</text>
<text x="356.2" y="187.1">L2</text>
<text x="385.6" y="189.7">DB126V-5.0-2P</text>
<text x="110.8" y="194.1">1uF</text>
<text x="110.8" y="197.2">C24</text>
<text x="130.2" y="192.7">1k</text>
<text x="130.2" y="195.8">R12</text>
<text x="216.6" y="195.9">R8</text>
<text x="227.5" y="197.7">C86</text>
<text x="334" y="195.9">100nF</text>
<text x="334" y="192.6">C47</text>
<text x="371.1" y="196.3">C2 C49</text>
<text x="385.6" y="192.8">U10</text>
<text x="140.6" y="202.9">C85</text>
<text x="155.7" y="201.2">C84</text>
<text x="216.6" y="199.1">5.6k</text>
<text x="227.5" y="200.8">1uF</text>
<text x="337.6" y="202.5">PBTL</text>
<text x="346.3" y="201.5">C54</text>
<text x="371.1" y="199.4">1nF1nF</text>
<text x="140.6" y="206.1">220pF</text>
<text x="155.7" y="204.4">220pF</text>
<text x="238.6" y="208.2">C59</text>
<text x="263.6" y="208.2">TPA3118D2DAPR</text>
<text x="337.6" y="205.6">SJ1</text>
<text x="346.3" y="204.7">100nF</text>
<text x="238.8" y="211.8">1uF</text>
<text x="276.6" y="211.8">U1</text>
<text x="246.4" y="218.8">PBTL PBTL</text>
<text x="21.8" y="238.3">100nF</text>
<text x="21.8" y="235.1">C70</text>
<text x="47.6" y="237.9">22uF</text>
<text x="47.6" y="234.7">C71</text>
<text x="58.2" y="237.9">470uF</text>
<text x="58.4" y="234.7">C69</text>
<text x="71.2" y="236.8">C62</text>
<text x="86.4" y="237.9">22uF</text>
<text x="86.4" y="234.7">C61</text>
<text x="71.2" y="240">100nF</text>
<text x="21.8" y="256">100nF</text>
<text x="47.6" y="256.4">22uF</text>
<text x="58.2" y="256.4">470uF</text>
<text x="72.9" y="255.9">100nF</text>
<text x="86.4" y="256.4">22uF</text>
<text x="98.8" y="256.4">470uF</text>
<text x="21.8" y="259.2">C68</text>
<text x="47.6" y="259.6">C67</text>
<text x="58.2" y="259.6">C66</text>
<text x="72.9" y="259.1">C64</text>
<text x="86.4" y="259.6">C63</text>
<text x="98.8" y="259.6">C56</text>
</g>
<g font-size="3.2" fill="#00f">
<text x="333" y="20.1" transform="rotate(-90 333 20.1)">41</text>
<text x="305.2" y="28.6">1</text>
<text x="361.6" y="28.6">40</text>
<text x="305.2" y="35.7">3</text>
<text x="305.2" y="32.1">2</text>
<text x="307.6" y="33.5">3V3</text>
<text x="359.1" y="33.5">IO1</text>
<text x="361.6" y="35.7">38</text>
<text x="361.6" y="32.1">39</text>
<text x="305.2" y="39.2">4</text>
<text x="307.6" y="40.6">IO4</text>
<text x="307.6" y="37.1">EN</text>
<text x="359.1" y="40.6">TXD0</text>
<text x="359.1" y="37.1">IO2</text>
<text x="361.6" y="39.2">37</text>
<text x="389.6" y="39.2">3</text>
<text x="391.1" y="41">3</text>
<text x="305.2" y="46.2">6</text>
<text x="305.2" y="42.7">5</text>
<text x="307.6" y="47.7">IO6</text>
<text x="307.6" y="44.1">IO5</text>
<text x="359.1" y="47.7">IO42</text>
<text x="359.1" y="44.1">RXD0</text>
<text x="361.6" y="46.2">35</text>
<text x="361.6" y="42.7">36</text>
<text x="389.6" y="46.2">1</text>
<text x="389.6" y="42.7">2</text>
<text x="391.1" y="44.5">2</text>
<text x="84.5" y="48">11</text>
<text x="84.5" y="51.5">12</text>
<text x="86" y="49.8">FLT</text>
<text x="86" y="53.3">SCK</text>
<text x="111.6" y="49.8">DEMP</text>
<text x="113.1" y="48">10</text>
<text x="305.2" y="53.3">8</text>
<text x="305.2" y="49.8">7</text>
<text x="307.6" y="51.2">IO7</text>
<text x="359.1" y="51.2">IO41</text>
<text x="361.6" y="53.3">33</text>
<text x="361.6" y="49.8">34</text>
<text x="391.1" y="48">1</text>
<text x="84.5" y="55.1">13</text>
<text x="84.5" y="58.6">14</text>
<text x="86" y="56.8">BCK</text>
<text x="113.1" y="58.6">7</text>
<text x="305.2" y="56.8">9</text>
<text x="307.6" y="58.2">IO16</text>
<text x="307.6" y="54.7">IO15</text>
<text x="359.1" y="58.2">IO39</text>
<text x="359.1" y="54.7">IO40</text>
<text x="361.6" y="56.8">32</text>
<text x="84.5" y="62.1">15</text>
<text x="84.5" y="65.7">16</text>
<text x="86" y="60.4">DIN</text>
<text x="86" y="63.9">LRCK</text>
<text x="111.6" y="63.9">OUTL</text>
<text x="111.6" y="60.4">OUTR</text>
<text x="113.1" y="65.7">5</text>
<text x="113.1" y="62.1">6</text>
<text x="305.2" y="63.9">11</text>
<text x="305.2" y="60.4">10</text>
<text x="307.6" y="65.3">IO18</text>
<text x="307.6" y="61.8">IO17</text>
<text x="359.1" y="65.3">IO37</text>
<text x="359.1" y="61.8">IO38</text>
<text x="361.6" y="63.9">30</text>
<text x="361.6" y="60.4">31</text>
<text x="84.5" y="69.2">17</text>
<text x="86" y="67.4">FMT</text>
<text x="86" y="70.9">XSMT</text>
<text x="111.6" y="70.9">CAPM</text>
<text x="111.6" y="67.4">VNEG</text>
<text x="113.1" y="69.2">4</text>
<text x="221.9" y="71.3" transform="rotate(-90 221.9 71.3)">1</text>
<text x="225.4" y="71.3" transform="rotate(-90 225.4 71.3)">3</text>
<text x="229" y="71.3" transform="rotate(-90 229 71.3)">11</text>
<text x="232.5" y="71.3" transform="rotate(-90 232.5 71.3)">10</text>
<text x="236" y="71.3" transform="rotate(-90 236 71.3)">2</text>
<text x="305.2" y="70.9">13</text>
<text x="305.2" y="67.4">12</text>
<text x="307.6" y="68.8">IO8</text>
<text x="359.1" y="68.8">IO36</text>
<text x="361.6" y="70.9">28</text>
<text x="361.6" y="67.4">29</text>
<text x="84.5" y="72.7">18</text>
<text x="86" y="74.5">LDOO</text>
<text x="111.6" y="78">CAPP</text>
<text x="113.1" y="76.2">2</text>
<text x="305.2" y="74.5">14</text>
<text x="307.6" y="75.9">IO20</text>
<text x="307.6" y="72.4">IO19</text>
<text x="359.1" y="75.9">IO0</text>
<text x="359.1" y="72.4">IO35</text>
<text x="361.6" y="74.5">27</text>
<text x="313.6" y="87.2" transform="rotate(-90 313.6 87.2)">15</text>
<text x="315" y="84.7" transform="rotate(-90 315 84.7)">IO3</text>
<text x="317.1" y="87.2" transform="rotate(-90 317.1 87.2)">16</text>
<text x="318.6" y="84.7" transform="rotate(-90 318.6 84.7)">IO46</text>
<text x="320.7" y="87.2" transform="rotate(-90 320.7 87.2)">17</text>
<text x="322.1" y="84.7" transform="rotate(-90 322.1 84.7)">IO9</text>
<text x="324.2" y="87.2" transform="rotate(-90 324.2 87.2)">18</text>
<text x="325.6" y="84.7" transform="rotate(-90 325.6 84.7)">IO10</text>
<text x="327.7" y="87.2" transform="rotate(-90 327.7 87.2)">19</text>
<text x="329.1" y="84.7" transform="rotate(-90 329.1 84.7)">IO11</text>
<text x="331.3" y="87.2" transform="rotate(-90 331.3 87.2)">20</text>
<text x="332.7" y="84.7" transform="rotate(-90 332.7 84.7)">IO12</text>
<text x="334.8" y="87.2" transform="rotate(-90 334.8 87.2)">21</text>
<text x="336.2" y="84.7" transform="rotate(-90 336.2 84.7)">IO13</text>
<text x="338.3" y="87.2" transform="rotate(-90 338.3 87.2)">22</text>
<text x="339.7" y="84.7" transform="rotate(-90 339.7 84.7)">IO14</text>
<text x="341.8" y="87.2" transform="rotate(-90 341.8 87.2)">23</text>
<text x="343.3" y="84.7" transform="rotate(-90 343.3 84.7)">IO21</text>
<text x="345.4" y="87.2" transform="rotate(-90 345.4 87.2)">24</text>
<text x="346.8" y="84.7" transform="rotate(-90 346.8 84.7)">IO47</text>
<text x="348.9" y="87.2" transform="rotate(-90 348.9 87.2)">25</text>
<text x="350.3" y="84.7" transform="rotate(-90 350.3 84.7)">IO48</text>
<text x="352.4" y="87.2" transform="rotate(-90 352.4 87.2)">26</text>
<text x="353.8" y="84.7" transform="rotate(-90 353.8 84.7)">IO45</text>
<text x="260.9" y="145">1</text>
<text x="260.9" y="148.6">2</text>
<text x="262.4" y="146.8">MODSEL</text>
<text x="260.9" y="152.1">3</text>
<text x="260.9" y="155.6">4</text>
<text x="262.4" y="150.3">SDZ</text>
<text x="262.4" y="153.8">FAULTZ</text>
<text x="295" y="153.8">BSPR</text>
<text x="296.5" y="155.6">29</text>
<text x="296.5" y="152.1">30</text>
<text x="260.9" y="159.1">5</text>
<text x="262.4" y="157.4">RINP</text>
<text x="262.4" y="160.9">RINN</text>
<text x="295" y="157.4">OUTPR</text>
<text x="386.1" y="160.9">1</text>
<text x="386.1" y="157.4">2</text>
<text x="387.6" y="159.1">2</text>
<text x="260.9" y="162.7">6</text>
<text x="262.4" y="164.4">PLIMIT</text>
<text x="295" y="168">BSNR</text>
<text x="295" y="164.4">OUTNR</text>
<text x="296.5" y="166.2">26</text>
<text x="296.5" y="162.7">27</text>
<text x="387.6" y="162.7">1</text>
<text x="260.9" y="169.7">8</text>
<text x="262.4" y="171.5">GAIN/SLV</text>
<text x="296.5" y="173.2">24</text>
<text x="260.9" y="176.8">10</text>
<text x="262.4" y="178.5">LINP</text>
<text x="295" y="178.5">OUTPL</text>
<text x="295" y="175">BSPL</text>
<text x="296.5" y="176.8">23</text>
<text x="386.1" y="178.5">2</text>
<text x="260.9" y="180.3">11</text>
<text x="260.9" y="183.8">12</text>
<text x="262.4" y="182.1">LINN</text>
<text x="262.4" y="185.6">MUTE</text>
<text x="295" y="185.6">OUTNL</text>
<text x="296.5" y="183.8">21</text>
<text x="386.1" y="182.1">1</text>
<text x="387.6" y="183.8">1</text>
<text x="387.6" y="180.3">2</text>
<text x="260.9" y="187.4">13</text>
<text x="260.9" y="190.9">14</text>
<text x="262.4" y="189.1">AM2</text>
<text x="295" y="189.1">BSNL</text>
<text x="296.5" y="187.4">20</text>
<text x="260.9" y="194.4">15</text>
<text x="260.9" y="197.9">16</text>
<text x="262.4" y="192.7">AM1</text>
<text x="262.4" y="196.2">AM0</text>
<text x="262.4" y="199.7">SYNC</text>
</g>
<g font-size="3.2">
<text x="334.4" y="22.6" transform="rotate(-90 334.4 22.6)">GND</text>
<text x="307.6" y="30">GND</text>
<text x="359.1" y="30">GND</text>
<text x="111.6" y="53.3">AGND</text>
<text x="113.1" y="51.5">9</text>
<text x="84.5" y="76.2">19</text>
<text x="86" y="78">DGND</text>
<text x="111.6" y="74.5">CPGND</text>
<text x="113.1" y="72.7">3</text>
<text x="295" y="160.9">GND</text>
<text x="296.5" y="159.1">28</text>
<text x="260.9" y="173.2">9</text>
<text x="295" y="171.5">GND</text>
<text x="296.5" y="169.7">25</text>
<text x="262.4" y="175">GND</text>
<text x="295" y="182.1">GND</text>
<text x="296.5" y="180.3">22</text>
</g>
<g font-size="3.2" fill="#f00">
<text x="111.6" y="56.8">AVDD</text>
<text x="113.1" y="55.1">8</text>
<text x="84.5" y="79.8">20</text>
<text x="86" y="81.5">DVDD</text>
<text x="111.6" y="81.5">CPVDD</text>
<text x="113.1" y="79.8">1</text>
<text x="295" y="143.3">EP</text>
<text x="296.5" y="141.5">33</text>
<text x="295" y="146.8">PVCC</text>
<text x="296.5" y="148.6">31</text>
<text x="296.5" y="145">32</text>
<text x="295" y="150.3">PVCC</text>
<text x="260.9" y="166.2">7</text>
<text x="262.4" y="168">GVDD</text>
<text x="296.5" y="190.9">19</text>
<text x="295" y="196.2">PVCC</text>
<text x="295" y="192.7">PVCC</text>
<text x="296.5" y="197.9">17</text>
<text x="296.5" y="194.4">18</text>
<text x="295" y="199.7">AVCC</text>
</g>
<g font-size="2.5" fill="#00f">
<text x="373.9" y="71.3" transform="rotate(-90 373.9 71.3)">PSRAM</text>
<text x="314" y="103" transform="rotate(-90 314 103)">JTAG</text>
<text x="317.5" y="106.6" transform="rotate(-90 317.5 106.6)">BOOT_M</text>
<text x="353.8" y="107.6" transform="rotate(-90 353.8 107.6)">FLASH_V</text>
</g>
</svg>
